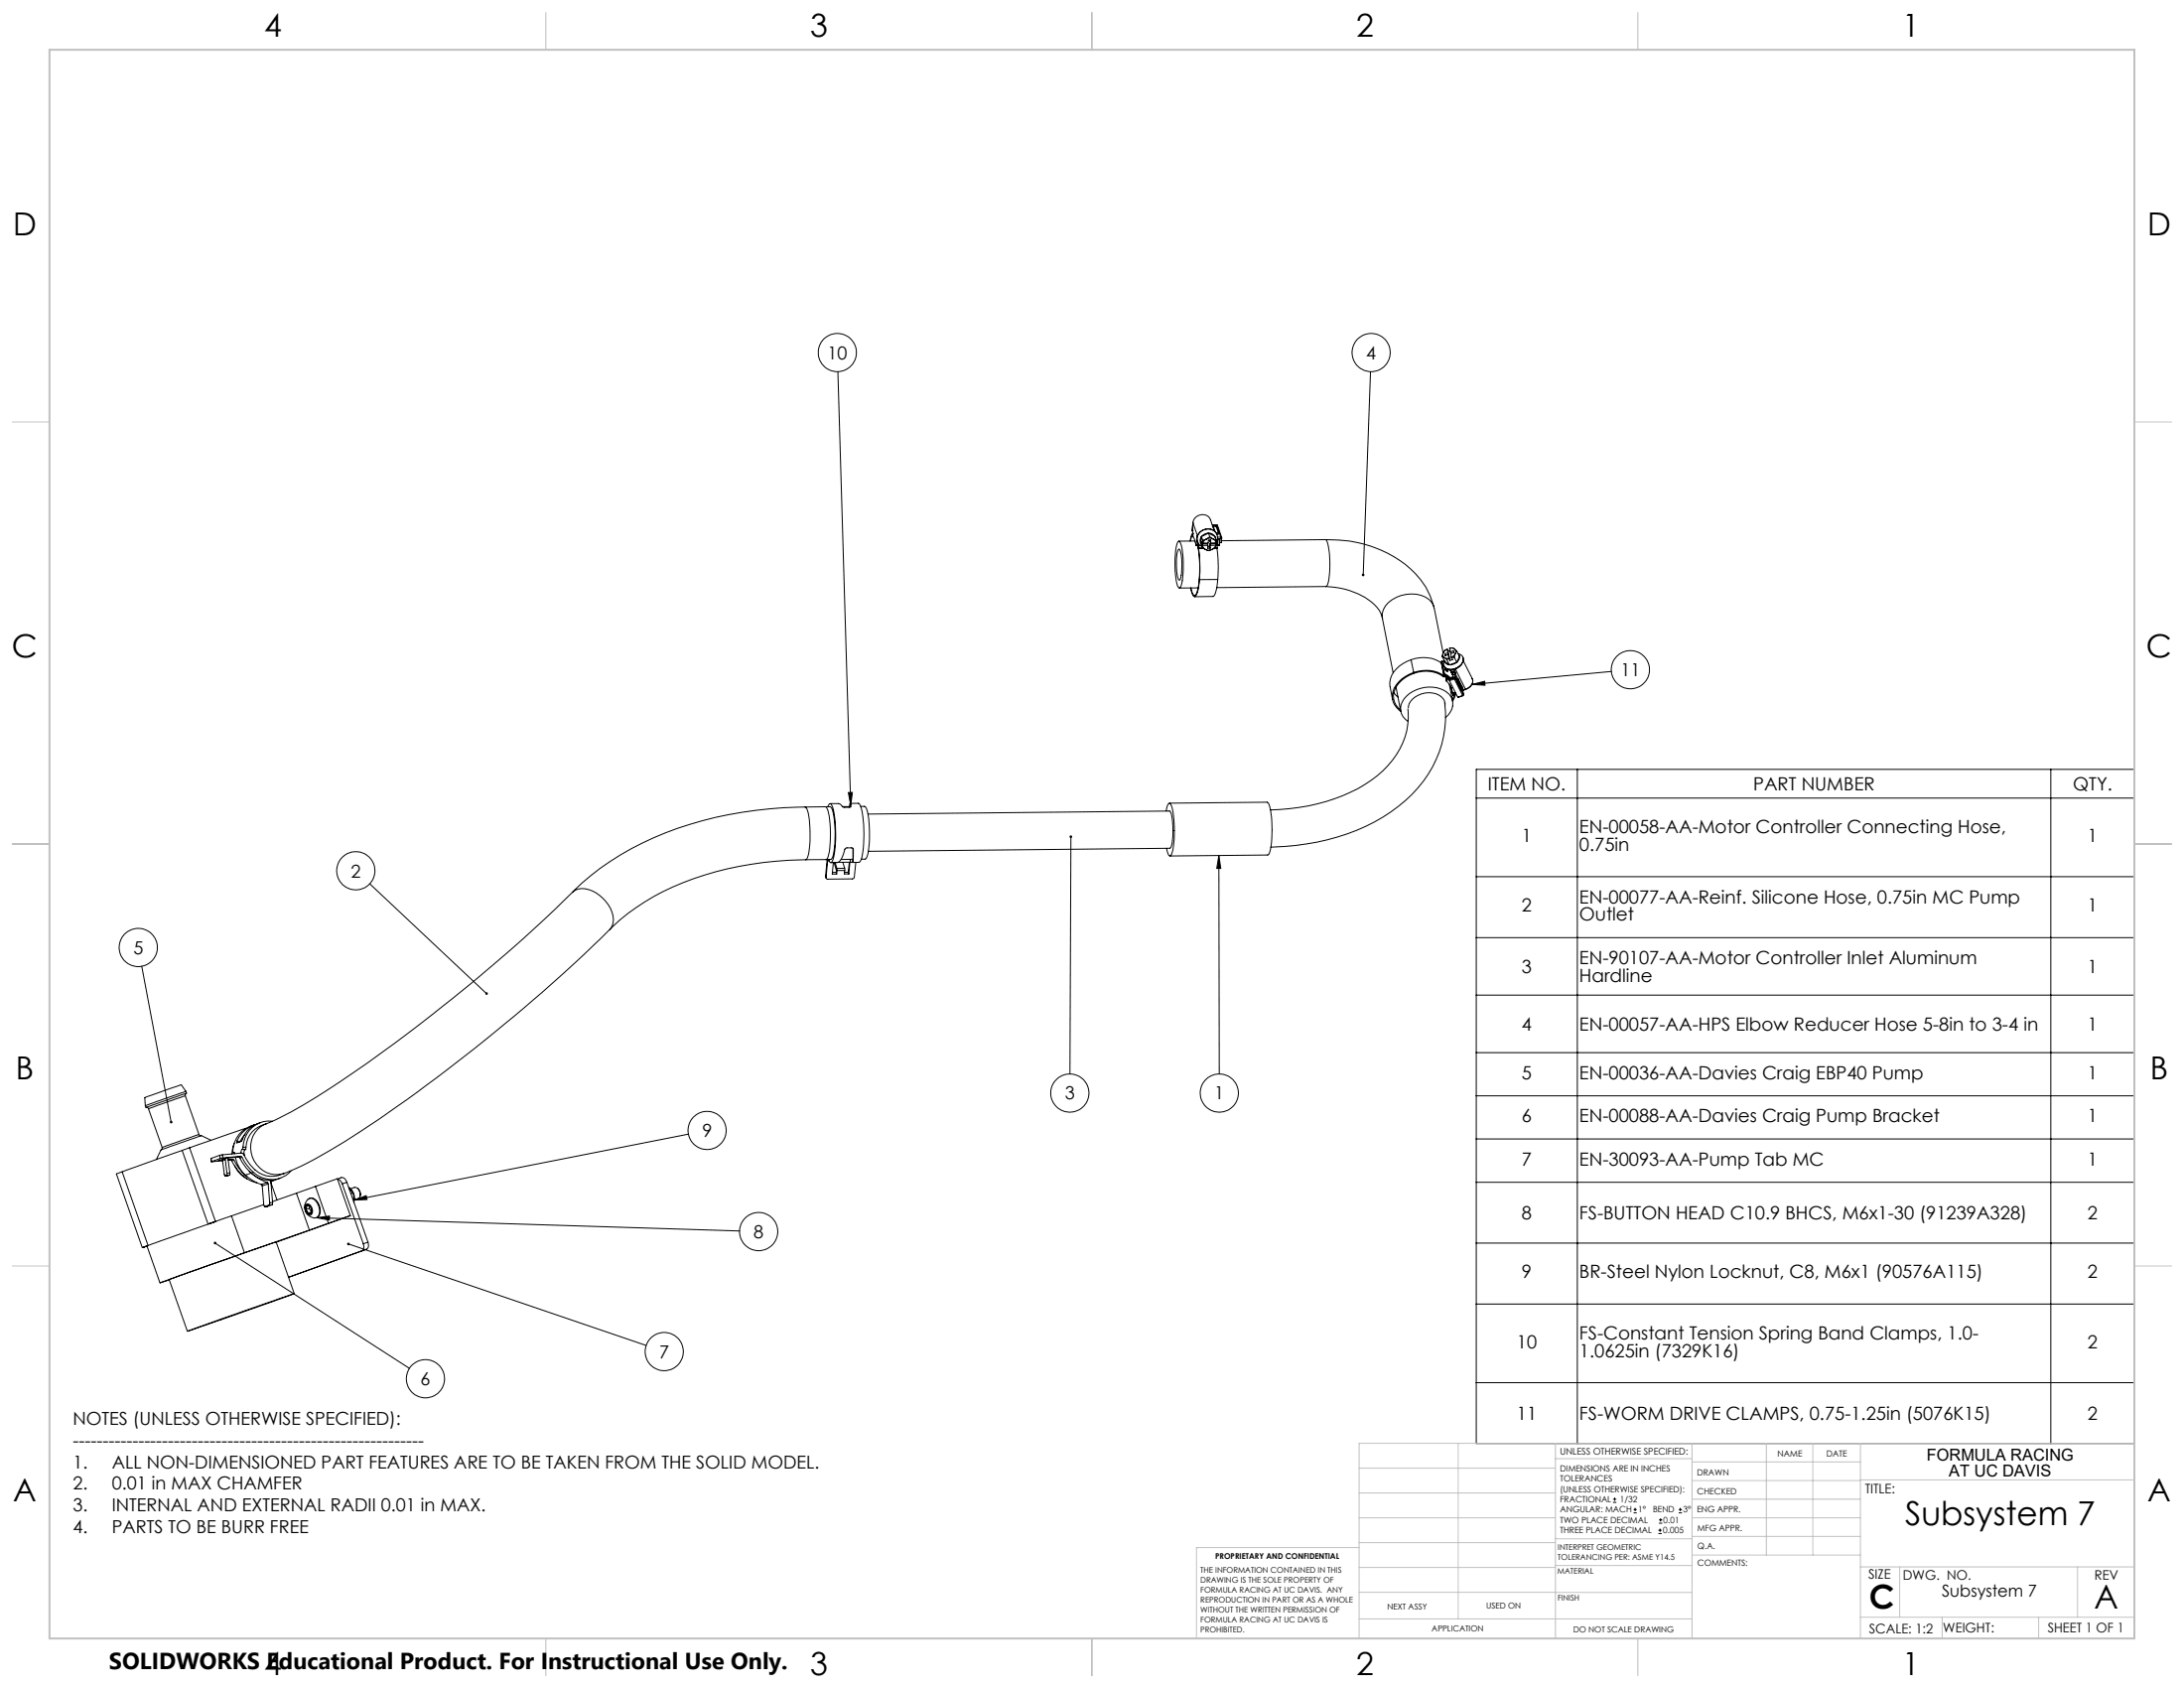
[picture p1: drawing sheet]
<svg xmlns="http://www.w3.org/2000/svg" width="559mm" height="432mm" viewBox="0 0 559 432" stroke-linecap="round" stroke-linejoin="round" font-family="sans-serif">
<g fill="none" stroke="#000" stroke-width=".25">
<path d="M214.4 95.1l3.3 110.9M350.7 95.1l-1.9 52M301.5 138.5l.4 .1a21 21 0 0 1 .5 10.7 1.15 1.15 0 0 1-.7 1.1l-.2-.2a21 21 0 0 1-.5-10.6zM305 135.8l.3 .7-.1 .8 .9 2.2M305 135.8h.1M305.2 136.3l-.3 .6-.4 1.5M305.2 133.7a2.39 2.39 0 0 1 2-2 2.39 2.39 0 0 1 2.5 1.2l1 2.9M305.2 133.7l-.2 2.1M305.2 133.7l1.2 3.4M305.3 136.6l-.7 1.8M305.8 138.4h-4.2M306 139.6h.6"/>
<path d="M306.1 139.5h.5M306.3 137.3l-.1-.2-.1 2.4M306.5 138.9l.1 .7M306.6 139.1l.2 1.1M306.6 139.6v.3M306.6 139.6h.1M306.6 139.9v.2M306.6 139.9h.1M307.2 139.1l.4 .9M307.4 137.3a1.69 1.69 0 0 0-.2 1.8M307.4 137.3l.3 .9M307.4 137.3l-.2 1.8"/>
<path d="M307.5 139.1l.2 .4M307.5 139.1h1.4l.2 .4M307.6 140l.8 .5M307.7 139.5l-.1 .5M307.7 139.5h.1M307.7 138.9h.1M307.7 139.5l.1 .5 .6 .5M307.7 139.5h1.4M307.7 138.9l-.1-.4-.1 .6M307.7 138.2v.7M308.7 137.9l-1 .3M308.7 137.9l-.6 .4-.3 .6"/>
<path d="M309 139.9h.5M309.1 139.5l-.1 .8h.6M309.2 136.4a1.78 1.78 0 0 1 1.6 .8M309.2 136.4a2.31 2.31 0 0 0-1.8 .9M309.2 136.4l.3 .9M309.2 136.4l-1.8 .9M309.2 136.4l1.6 .8M309.5 139.9l.1 .4M309.5 137.3l-.8 .6M309.5 137.3l.9 .6M309.6 139.1l-.1 .8M309.6 139.1l.1 .4"/>
<path d="M309.6 138.1l.1 .8M309.7 139.5l-.1 .8M309.7 138.9l.1-.8-.6 .1-.1 .7h-1.3M309.7 138.9h1.4M310.2 134.3h1.1M310.4 137.9a1.68 1.68 0 0 0-1.7 0M310.4 137.9l.4 .3 .3 .7M310.4 137.9l.7 .3M310.4 134.7l.5 1.2M310.4 134.7v.2M310.8 137.2l.2 .6M310.8 137.2l.3 1"/>
<path d="M311 138.9v.2M311 139.1h-1.4M311 139.1l.1 .4M311.1 139.5l-.5 .7-.4 .3M311.1 139.5h.1M311.1 139.5h-1.4M311.1 139.5a1.07 1.07 0 0 1-.9 1M311.1 138.2v.7M311.1 136.3h.6M311.2 134.7l.7 1.7M311.2 138.6a2.34 2.34 0 0 0-.5-2.8 2.34 2.34 0 0 0-2.9-.2 2.24 2.24 0 0 0-1.5 2 2.24 2.24 0 0 0 1.2 2.2M311.2 134.7h-.8"/>
<path d="M311.2 134.7l.5 1.6M311.2 138.5l.3 1.6M311.3 134.3l.2 .2M311.3 134.3h.1M311.3 134.3l1 3.1M311.4 138.3l.2 .9M311.4 139.2h.2M311.4 139.4h.6M311.4 136.8a2.69 2.69 0 0 0-3.3-1.4 2.69 2.69 0 0 0-1.7 3.1M311.5 137.8h.6M311.5 137.4h.8M311.5 134.5l1.1 3"/>
<path d="M311.7 137.8h.1M311.7 137.8l-.1 1.4M311.7 136.3l.2 .1M311.9 136.4v.2h-.6M312 139.4l-.6 .1M312 138.8h.1M312.1 137.8l-.1 1.6M312.1 137.8v1M312.3 137.4l.3 .1-.1 1.3h-.4M339.1 138a31 31 0 0 1 23 8.7 18.2 18.2 0 0 1 4.8 8.5M339.1 138a1.85 1.85 0 0 1 .8 1.7 24.9 24.9 0 0 1-.2 9.8l-.5 .5M339.1 138l-26.6 .3"/>
<path d="M301.6 140.4a6.3 6.3 0 0 1 .8 4.5l-.2 2.3a1.15 1.15 0 0 1-.5 1.2 11.9 11.9 0 0 1-.5-7zM306.6 150.4h-4.8M306.6 140.1v.1M306.6 140.2a37.7 37.7 0 0 1 .3 8.1M306.6 140.2h.1M306.6 140.1h.1M306.7 140.3l-.2-1.4 .1 1.1a32.6 32.6 0 0 1-.3 11.4l-.6 .9a1.32 1.32 0 0 1-.8-1.2l-.2-.7M306.8 140.2l-.1 .1M306.8 140.2h1M306.9 148.3l-.4 2.7-.4 1.1-.3 .5a1.04 1.04 0 0 1-.9-1.1l-.3-1.1M308 140.3h-1.3M308.4 140.5a1.87 1.87 0 0 0 1.8 0"/>
<path d="M308.4 140.5l.8 .4 1-.4M310.8 140.1h.7M311.4 140.3a36.6 36.6 0 0 1 .2 7.9M311.5 140.1l-.1 .2h-.8M311.6 148.2l-.4 2.8-.4 1.1-.4 .5h-4.8M311.6 148.2l-4.7 .1M339.2 150a17.6 17.6 0 0 1 13.7 6.1l.8 2.2M339.2 150l-27.9 .3M353.7 158.2l2.7 13.9M366.9 155.5a4.8 4.8 0 0 0-4.5-3.5 8.2 8.2 0 0 0-8.5 4l-.2 .9v1.3M367 155.5l2.3 11.6M356.6 177.2l1.1 1.1"/>
<path d="M361 168.8a7.5 7.5 0 0 0-5.4 5.7v.8l.7 3.7M361 168.8a8.5 8.5 0 0 1 7.8 .8M361 168.8l.7 3.2M361.7 172a7.6 7.6 0 0 0-5.5 5.8 4.5 4.5 0 0 0 2.2 4.2l-1.2-6.2M361.7 172a8.3 8.3 0 0 1 7.7 .9M368.8 169.6h.1M368.8 169.6l.6 3.3M369 169.1l.6 3.2M369 169.1l.4 .2M369 169.1l-.2 .1 .6 3.3M369 167.9l.5 .3M369 167.9l.6 1.3"/>
<path d="M369.3 167a.98 .98 0 0 0 .2 1.2M369.3 167l-.3 .9M369.4 172.5l1.4 1-.7-.6M369.4 172.9h.2M369.5 168.2l.7 .6M369.5 168.2l.6 .2h.6M369.5 172.6l.1 .3M369.6 172.3l1.5 1.1M369.6 172.3l-.2 .2M369.6 179.7a28.2 28.2 0 0 1-10 25.1 50.6 50.6 0 0 1-28.2 11.5l-6.2 .4M369.6 169.2a1.19 1.19 0 0 0 1.2 .9M369.6 169.2l1.2 .9"/>
<path d="M369.7 167.3v.4l.8-.3M369.7 167.3l.2 .4M369.7 172.6v.3M369.7 166.4l-.4 .6M369.7 170.7l.2 .7M369.7 172.9h.4M369.7 172.9h-.1M369.7 170.8l.2 .6M369.8 166.3l-.1 .1M369.9 171.4v.1M369.9 171.4h.1M369.9 171.4h.3"/>
<path d="M369.9 173.1l.2 1.1M369.9 171.5l.3 .2M370 171.4l-.1 .1M370 171.4l.2 .2M370 172.9h.1M370 173.2l.2 .8M370.1 171.1l.1 .3M370.2 171.4h-.2M370.2 171.4h.1M370.2 171.3v.1M370.2 174l-.1 .2a4.2 4.2 0 0 1 1.5 3M370.2 171.3v-.2v.3"/>
<path d="M370.2 168.8l.6 1.3M370.2 171.7h.1M370.2 171.6l.1 .1M370.2 166l-.9 1M370.2 166h.1M370.2 166l.3 1M370.3 171.4v.1M370.3 171.5l-.1 .1M370.3 171.7h.1M370.3 171.6v.1M370.3 166l.2 .5M370.3 171.4h.1"/>
<path d="M370.3 171.4v.3M370.3 171.4l-.1-.3 .1 .3M370.5 167l-.8 .3M370.5 167l.2 .5M370.5 173.6l-.6-.5h-.3a8.9 8.9 0 0 0-12.6 3.1 4.3 4.3 0 0 0 1.3 5.4M370.5 167.4l.2 1M370.5 167.4l.5 1.5M370.5 166.5l.2 1M370.7 167.5l-.1 .1M370.7 168.5l-.5 .3M370.7 168.4v.1M370.7 168.5l.3 .4"/>
<path d="M370.8 175l.9 4.4 .8-2.1M370.9 174.1l2.1 4.3M370.9 165.8h.7l.5 .2M370.9 165.8l.7-.1 .5 .3M370.9 165.8h.1M370.9 165.8l.2 1M371 171.3a.98 .98 0 0 0 1.3 .6l-.7 .3 .3 1.2M371 166.4l-.5 .1M371.1 171.4l.5 .5 .4 .1M371.1 171.3l1 .1M371.1 175.4l-.2 .3M371.1 166.8l.8-.3 .1 .4-.8 .3 .2 1"/>
<path d="M371.1 166.8l.2 .3M371.2 171.7l.4 .6M371.3 171.3h.7M371.3 172l.4 .4M371.3 175.9l.3 1.3M371.4 168.2h.1M371.4 168.2l.3 .5-.7 .2M371.5 172.3l.2 .3M371.6 172.5l.1 .2M371.6 177.3l.2 .6M371.8 177.9h.2l.2-.7-.6 1.8M371.8 173.1l-1.5 .5v-.2"/>
<path d="M371.8 173.1v.3M371.8 173.1v.1M371.8 173.4l-1.6 .6M371.8 173.4l.1 .1M371.9 173.4l-1.1 .4 .1 .3M371.9 177.3l-.1 .6M372.1 168.1l-.7 .1M372.1 168.1l.6 1.3M372.1 166a.94 .94 0 0 1 .3 1.2M372.1 166l.7 .6M372.1 173.7l2.1 4.2M372.1 172.5l.2 .9"/>
<path d="M372.1 173.7l-1.2 .4M372.1 172.5l.6 1.2M372.3 172.3l-.2 .2M372.3 173.4l-.2 .3M372.3 173.4l2.1 4.3M372.3 172.3l1.9 3.5 .1 .5M372.4 177.1l-.6 .2-.2-.1M372.4 167.2l-.3 .9M372.4 167.2l-1 1M372.4 171.1l2.6 5.2M372.4 171.1l-.4 .2 .5 .9-.2 .1M372.4 171.1h.1"/>
<path d="M372.7 169.4a2.71 2.71 0 0 1-1.9 .7M372.7 169.4l-1.9 .7M372.8 166.6l-.4 .6M372.8 166.6l.7 1.3M372.9 174.4l1 2.2 .2-.1M373 174.3l-.1 .1M373 174.3l1.1 2.2M373.1 167.2a1.53 1.53 0 0 1 1.3 1.1 1.53 1.53 0 0 1-.5 1.6 2.96 2.96 0 0 1-4.3 .6l-.2-.4 .1-1.1M373.2 174.1l-.2 .2M373.2 174.1l-.1-.5-.4 .1 .2 .7M373.2 174.1l1.1 2.2M373.2 167.4l.3 .5"/>
<path d="M373.5 167.9a1.84 1.84 0 0 1-.8 1.5M373.5 167.9l-.8 1.5M373.8 170.1l-1.4 1M374.2 176.5l.1 .2M374.2 177.9l.1 .1M374.2 177.9l-1.2 .5M374.2 176l.3 .5M374.3 168v.1a2.71 2.71 0 0 1-2.7 3.2 1.78 1.78 0 0 1-2.1-.9M374.3 176.7l.1 1M374.3 176.3l-.2 .2M374.3 178l-1.3 .4M374.4 169.1l2.3 4.6a1.9 1.9 0 0 1-1.1 2.3l-.6 .3"/>
<path d="M374.4 177.7l-.1 .3M374.4 177.7l-.2 .2M374.4 177.7h.1M374.5 176.5l-.2 .2M374.5 176.5h.1M375 176.3v.1M375 176.3l-.5 .2M375 176.4l-.5 .1M376.6 175.1l3.3-.8v1zM376.6 173.6a2.05 2.05 0 0 1-1.6 2.8M412.3 171.8l-35.7 3.3M360.2 181.4a19.2 19.2 0 0 1-7.8 17 44.6 44.6 0 0 1-25 8.7l-2.4 .1"/>
<path d="M369.7 180.6a3.5 3.5 0 0 0-4.1-3.4 5.2 5.2 0 0 0-5.2 3.5l-.1 .4M369.9 183.6a4.1 4.1 0 0 0 1.8-4.1 4.1 4.1 0 0 0-3.1-3.3 8.4 8.4 0 0 0-9.8 3.4 3.7 3.7 0 0 0 1.5 4.9M377.7 196.8h168.4v172.5h-168.4zM403.6 196.8v172.5M524.7 196.8v172.5M206 206.4a94.4 94.4 0 0 0-47.4 12.4 60.7 60.7 0 0 0-12.1 9.4M206 206.4l.2 .2a18.5 18.5 0 0 1 1.1 8.5l-.5 3.6a1.38 1.38 0 0 1-.7 1.2M206.1 219.9a83 83 0 0 0-38.8 9.4 50 50 0 0 0-11.3 8.4M211.2 206.4h1.2a4.1 4.1 0 0 1 1 3 26.3 26.3 0 0 1-.5 10.1l-.4 .4h-1.2M211.2 206.4l.3 .1a20.5 20.5 0 0 1 .9 9.6l-.4 2.5a1.3 1.3 0 0 1-.7 1.3M211.2 206.4h-5.2M211.3 219.9h-5.2"/>
<path d="M211.6 219.9h.1M211.6 219.9l-.4 4.1M211.8 219.9v.2M211.8 206.4l.3-.6 .3-.2a4.5 4.5 0 0 1 1.1 3.4 30.6 30.6 0 0 1-.4 11l-.4 .6-.2 .1-.4-.5v-.3M212.4 205.6h2.4l.7 .7M215.2 219.9l3-.1v.8M215.5 206.3l.4 .2h1.6l.2-.1-.2-.9-.1 .8M215.5 206.3l2.1 .1M217.1 202.7h1l-.4 3.3zM217.5 205.5h2.2l.2 .2a21.4 21.4 0 0 1 1.1 10l-.5 3.6a1.48 1.48 0 0 1-.7 1.3h-1.6M217.6 219.8v.8M218.2 217v2.8"/>
<path d="M218.3 217.1v.2M218.3 217.3l-.1 3.3M218.3 217.3l-.2-.4h-1.5l-.5 .4a5.6 5.6 0 0 1-1.6 3.3l-2 .1M220.2 206.3h1.1a4.9 4.9 0 0 1 1 3.2 25 25 0 0 1-.6 10l-.4 .3h-.9M222.1 208.2l77.2-.7a8.6 8.6 0 0 1 .8 4.9 6.7 6.7 0 0 1-.8 4.6l-77.1 .8M274 214l-.2 60.7M298.4 207.5v-.5a1.34 1.34 0 0 1 1-1.5 12.1 12.1 0 0 1 1.1 5.9 18.9 18.9 0 0 1-.9 7.4l-.2 .2a1.25 1.25 0 0 1-.8-1.3l-.1-.7M299.2 205.5l25-.3a3.6 3.6 0 0 1 1 2.9 28.1 28.1 0 0 1-.4 10.2l-.5 .4-25 .3M311.9 218.8l.1 55.9M311.9 218.8l.4 3.3h-1zM377.7 204.2h168.4M94.6 226.1l29.9 28.1"/>
<path d="M146.5 228.2a423.2 423.2 0 0 1-67.1 53.4 82.5 82.5 0 0 1-11.3 5.9M146.5 228.2a4.3 4.3 0 0 1 5.1-.3 8.7 8.7 0 0 1 5.3 8.1l-.2 .8-.7 .9M156 237.7a439.1 439.1 0 0 1-67.6 54.2 96.1 96.1 0 0 1-15.6 8.2M211.2 224l.2 .6M211.2 224l.1 .5M211.8 220.1l-.5 4.4M211.8 220.1h.3M213 223.2h1M213.2 220.7l-.3 2.9h1.2M213.4 220.7l.6 1.9v.6M213.4 220.7h.1M213.7 220.7l.4 1.4"/>
<path d="M214 223.2l.1 .4M214.1 222.1l.1 .6M214.2 222.7l-.1 .9M214.2 222.7h1.9M215.7 220.6l.4 1.5M216.1 223.1h.9M216.1 222.1v.6M216.1 222.7l-.1 .9h1.2M216.1 222.1h-2M217 223.1l.2 .5M217.3 220.6l-.3 2.5M217.5 220.6l-.3 3"/>
<path d="M217.6 220.6h.6M217.6 220.6h-3.3M219 220.6l-.4 3.8-.2 .3-6.7 .2-.4-.4M377.7 224.3h168.4M377.7 239.9h168.4M36.3 247.2l7.5 39.8M377.7 254.6h168.4M47.6 279.8l-.2 .5M47.6 279.2l.1 .5-10.3 3.6-.2-.4M47.6 279.2l-10.4 3.7M47.6 279.2l-1.2-1.7-8.8 3-.6 .3 .2 2.1M377.7 269.3h168.4"/>
<path d="M31.3 299.8l-1.5 .5 6.6 18.9M31.3 299.8l6.6 18.8M37.4 283.3l.5 .1 .1 .2M38 283.6l3.5 9.9 9.4-3.3M41.5 293.5l-.1 .5M46.6 294.3l-15.3 5.5M46.6 294.3l6.6 18.8M47.4 280.3l-9.4 3.3M47.4 280.3l3.5 9.9M48.5 293.6l-1.9 .7M48.5 293.6l6.6 18.9M50.9 290.2l.4 .3"/>
<path d="M54 291.7l-2.5-1.2-8.1 2.8-2.2 .8-1.2 2.5M54 296.3l.1 .8M56.2 295.5l.1 .8M56.2 295.5l-2.2 .8M56.3 296.3l-2.2 .8M56.7 296.7l.2 .2M56.7 296.7l-.8 .2 1-.1M56.9 295.4l-.7 .1M56.9 295.4l.1 .8M56.9 296.9l-2.8 .2M56.9 296.9l.5 3.6 .2 .3M57 296.2l-.7 .1"/>
<path d="M57.4 296.4l.2 .2M57.4 296.4l-.7 .3M57.6 296.6l.5 3.5M57.6 296.6l-.7 .3M58.3 296.2l.5 3.8M58.9 296.7l.4 .3M58.9 296.7l-.5 .1M59.3 297a14.6 14.6 0 0 0 2.9 3.8M59.5 296.5l.4 .3M59.5 296.5l-1.1 .1M59.5 296.5l-.6 .2M59.7 294.8h.2"/>
<path d="M59.8 294.8l.2 .3M59.8 294.8h.1M59.9 296.8a12.4 12.4 0 0 0 2.9 3.8M59.9 296.8l-.6 .2M59.9 292.5l-.3 .9-.2 1.8M60 298.2a7 7 0 0 0 3.3 3.4M60.3 296.1a8.4 8.4 0 0 0 2.5 4.5M60.6 291.9l.6 .2M61 296l.4 .2M61 296l-3.6 .3-.4 .2 .4-.1M61.4 296.2a13.1 13.1 0 0 0 2.9 3.9M61.5 295.8l.4 .2"/>
<path d="M61.5 295.8l-.5 .2M61.5 295.8l-4.5 .4M61.7 295l.4 .1 .3 .4a9.7 9.7 0 0 0 5.7 5.3 7.2 7.2 0 0 0 4.7-.7M61.7 295l-4.8 .4M61.9 296a12.4 12.4 0 0 0 2.9 3.9M61.9 296l-.5 .2M62 294l-.2 .2-.1 .8M62 294h.1M62 294h.7M62.2 293.4l-.2 .6M62.2 293.4l.7 .1M62.3 295.2h.1"/>
<path d="M62.4 295.2l.1 .3M62.7 294l-.2 .3-.1 .9M62.7 294h.1M62.7 290.2l-1.3 1.9M62.8 288.7l-14.3 4.9M62.8 288.7h.1M62.9 293.5l-.2 .5M63 288.6l-.2 .1M63.8 299.6l.5 .5M64.8 299.9l-.5 .2M64.9 287.8a6.9 6.9 0 0 0-5.2 7h.1M65.4 287.7a7.4 7.4 0 0 0-4.8 4.2"/>
<path d="M66.6 287.2a7.5 7.5 0 0 0-4.9 4.8l-1.1 .3v-.4M68.1 287.5a6.4 6.4 0 0 0-5.2 6M68.1 287.5a6.8 6.8 0 0 0-4 6.2 6.8 6.8 0 0 0 4.1 6.2 6.3 6.3 0 0 0 4.6 .2M69.6 286.8a6.8 6.8 0 0 0-7.4 6.6M74.4 299.5a6.7 6.7 0 0 1-9.6 .4M176.1 290.1l-85.5 16.9M377.7 280.3h168.4M377.7 291.4h168.4M36.4 319.2l1.3-.5zM37.6 318.7l3.3 9.5M54.8 312.6l-1.2 .4M55 318l49.7 32"/>
<path d="M55.1 312.5l-1.8 .6M58 300.7l-.4 .1M58.1 300.1l-.1 .6M58.3 300.7l-.7 .1M58.3 300.7h.1M58.7 300.6l-.7 .1M58.7 300.6l-.4 .1M58.8 300l-.1 .6M58.8 300l-.7 .1M59.2 311l-21.6 7.7M59.2 311l3.3 9.5M62.2 300.8a7.8 7.8 0 0 0 3.5 1.8"/>
<path d="M62.8 300.6a12 12 0 0 0 4.1 2.4M62.8 300.6l-.6 .2M62.8 300.6l.5 .4M64.3 300.1a7.2 7.2 0 0 0 5.8 1.8l-.9 .3M64.3 300.1a11.5 11.5 0 0 0 4 2.4M64.3 300.1l-1.5 .5M66.9 303l.2 .4M67.1 303.4l.4 4.8M67.5 308.2l.2 .4 1.2-.4M67.5 308.2l-8.3 2.8M68.3 302.5l.3 .3M68.3 302.5l-1.4 .5"/>
<path d="M68.4 308.6h.1M68.5 308.6h-.8M68.6 302.8l.4 4.9M68.6 302.8l-1.5 .6M69 307.7l-.1 .5M69 301.9l.3 .6M69.3 302.5l1.6 4.5M69.3 302.5l.4 5.1M69.6 308.2h-.7M69.6 308.2l-1.1 .4M69.7 307.6l-.1 .6M69.7 307.6l-.7 .1"/>
<path d="M71.8 301.3l-2.5 1M75.8 305.2l3.4 9.5M75.8 305.2l-6.1 2.2M78.1 308.3l.3-.3a1.43 1.43 0 0 1 1.6 1.7 .99 .99 0 0 1-.7 1.2 1.93 1.93 0 0 1-1.2-2.6zM78.2 309.4l.6 1M78.4 308.4l.3-.1 .5 .1M78.4 308.4l-.2 1M78.4 308.4h.8M78.8 306.8a1.62 1.62 0 0 1 2.4 1 2.83 2.83 0 0 1-.2 3.7 2.75 2.75 0 0 1-2.8-1.6 2.75 2.75 0 0 1 .6-3.1zM78.8 310.4l.3 .1 .5-.1M78.8 310.4h.8M79.1 309.1l.6 1-.9 .3"/>
<path d="M79.1 309.1l-.9 .3M79.2 306.6a1.74 1.74 0 0 1 2.2 1.1 2.83 2.83 0 0 1-.3 3.7l-.2 .1M79.2 308.4a1.66 1.66 0 0 1 .4 2M79.2 308.4l.1 .2M79.2 314.7l-16.7 5.8M79.2 308.5l-.1 .6M79.7 309.8l-.1 .6M80.7 303.5l5.6-2 3.3 9.5M80.7 303.5l3.3 9.4M80.7 303.5l-4.9 1.7M81 311.5l3.3-.4v1zM81 311.5l108.2 3.4"/>
<path d="M84 312.9l-4.8 1.8M86.4 301.6l.7 .4 .5 .8M86.4 301.6l.9-.4a1.39 1.39 0 0 1 1.5 1.2M87.6 302.8l5.4 15.4M88.8 302.4l-1.2 .4M88.8 302.4l5.4 15.3M89.1 318.2l76.2 26M89.2 303.7a3.3 3.3 0 0 1 1.4 3.8l-.3-2.3M89.3 303.8l1 1.4M89.3 304l.6 .7M89.6 311l-5.6 1.9M89.6 311l-18.9 6.8"/>
<path d="M89.7 304.1l1-.4a1.72 1.72 0 0 1 1 2.9l-1 .3M90.3 305.2l-.5 .1M90.5 306.2v.5M90.6 307l3.1-1.1 .2 .9zM91.5 304l.6 .8 .1 1.1M93 318.2a1.38 1.38 0 0 1-.4 1.8l1.2-.4M93.8 319.6l-20 7.1M94.2 317.7a1.41 1.41 0 0 1-.4 1.9M94.2 317.7l-1.2 .5M377.7 302.4h168.4M377.7 318h168.4M62.5 320.5l-21.6 7.7 2.4-.8"/>
<path d="M75.3 330.9l-4.6-13.2-16.9 5.8-10.5 3.8 4.6 13.2M377.7 333.6h168.4M47.9 340.5l27.4-9.6zM377.7 353.7h168.4M412.7 384.3h.9M412.7 383.5h.9M413.1 383.1v.8M418 387h.8M418 386.2h.8M418.4 385.7v.9M424.3 392.3h.9M424.3 391.4h.9"/>
<path d="M424.5 389.6h.8M424.5 388.8h.8M424.7 391v.9M424.9 388.4v.8M429.5 387h.9M429.5 386.2h.9M429.9 385.7v.9"/>
<circle cx="214.2" cy="90.2" r="4.9"/>
<circle cx="350.8" cy="90.2" r="4.9"/>
<circle cx="417.2" cy="171.3" r="4.9"/>
<circle cx="91" cy="222.7" r="4.9"/>
<circle cx="35.4" cy="242.4" r="4.9"/>
<circle cx="273.7" cy="279.6" r="4.9"/>
<circle cx="312" cy="279.6" r="4.9"/>
<circle cx="180.9" cy="289.2" r="4.9"/>
<circle cx="194.1" cy="315" r="4.9"/>
<circle cx="108.9" cy="352.7" r="4.9"/>
<circle cx="170" cy="345.7" r="4.9"/>
</g>
<g fill="none" stroke="#c0c0c0" stroke-width=".25">
<path d="M139.7 3.2v9.5M279.4 3.2v9.5M419.1 3.2v9.5M3.1 107.9h9.6M546.1 107.9h9.5M3.1 215.9h9.6M546.1 215.9h9.5M3.1 323.8h9.6M546.1 323.8h9.5M347.7 375.6h50.3M373.1 369.2v44.9M398 369.2v49.9"/>
<path d="M398 373.1h34.9M432.9 369.2v49.9M432.9 378.7h43.1M432.9 374h43.1M451.9 369.2v28.6M463.8 369.2v28.6M476 369.2v49.9M476 378.6h70.1M546.1 369.2h-198.4v49.9M347.7 394.6h50.3M347.7 388.3h50.3M347.7 381.9h50.3"/>
<path d="M347.7 395.9h-41.6v23.2M398 393.6h35M432.9 383.5h43.1M432.9 388.3h43.1M432.9 393h43.1M433 397.8h43M139.7 419.1v9.6M279.4 419.1v9.6M347.7 414.1h85.2M347.7 401h50.3M347.7 407.3h50.3M398 407.4h34.9"/>
<path d="M398 400.5h35M419.1 419.1v9.6M476 413.7h70.1M476 400.8h70.1M486.1 400.8v12.9M496.9 413.7v5.4M521.6 413.7v5.4M531.6 400.8v12.9"/>
</g>
<path d="M12.7 12.7h533.4v406.4h-533.4z" fill="none" stroke="#c0c0c0" stroke-width=".5"/>
<path d="M217.1 202.7h1l-.4 3.3zM348.5 146.9l-.1 .3 .4 .2v-.3v.3a.34 .34 0 0 0 .3-.5 .34 .34 0 0 0-.6 0zM376.6 175.1l3.3-.8v1zM273.8 213.8a.33 .33 0 0 0 0 .5 .33 .33 0 0 0 .5-.1 .33 .33 0 0 0-.3-.5v.3v-.3zM311.9 218.8l.4 3.3h-1zM90.6 307l3.1-1.1 .2 .9zM81 311.5l3.3-.4v1zM88.9 318l-.1 .1 .3 .1-.3-.1a.35 .35 0 0 0 .4 .4 .35 .35 0 0 0 .3-.5 .35 .35 0 0 0-.6 0zM54.9 317.7l-.1 .1 .2 .2-.2-.2a.34 .34 0 0 0 .2 .5 .34 .34 0 0 0 .4-.4 .34 .34 0 0 0-.5-.2zM43.5 286.8v.5l.4 .1-.1-.4 .1 .4 .2-.2-.1-.4zM124.3 253.9l-.1 .5 .5 .1-.2-.3 .2 .2v-.5z" fill="#000"/>
<g font-size="8.5">
<text x="487.5" y="390.1">Subsystem 7</text>
<text x="478.3" y="411.4">C</text>
<text x="535.8" y="411.4">A</text>
</g>
<g font-size="8.1">
<text x="67.6" y="9.3">4</text>
<text x="207.3" y="9.3">3</text>
<text x="347" y="9.3">2</text>
<text x="486.7" y="9.3">1</text>
<text x="3.3" y="60.1">D</text>
<text x="549.4" y="60.1">D</text>
<text x="3" y="168">C</text>
<text x="549.1" y="168">C</text>
<text x="4" y="276">B</text>
<text x="550.1" y="276">B</text>
<text x="3.3" y="383.9">A</text>
<text x="549.4" y="383.9">A</text>
<text x="67.6" y="428.4">4</text>
<text x="207.3" y="428.4">3</text>
<text x="347" y="428.4">2</text>
<text x="486.7" y="428.4">1</text>
</g>
<text font-size="5.9" x="27.9" y="427">SOLIDWORKS Educational Product. For Instructional Use Only.</text>
<g font-size="4.7">
<text x="380.7" y="202.2">ITEM NO.</text>
<text x="448.6" y="202.2">PART NUMBER</text>
<text x="530.4" y="202.2">QTY.</text>
<text x="389.4" y="215.4">1</text>
<text x="404.1" y="213.2">EN-00058-AA-Motor Controller Connecting Hose,</text>
<text x="534.2" y="215.4">1</text>
<text x="404.1" y="217.7">0.75in</text>
<text x="389.4" y="233.3">2</text>
<text x="404.1" y="231">EN-00077-AA-Reinf. Silicone Hose, 0.75in MC Pump</text>
<text x="534.2" y="233.3">1</text>
<text x="404.1" y="235.5">Outlet</text>
<text x="389.4" y="248.9">3</text>
<text x="404.1" y="246.6">EN-90107-AA-Motor Controller Inlet Aluminum</text>
<text x="404.1" y="251.1">Hardline</text>
<text x="534.2" y="248.9">1</text>
<text x="389.4" y="263.6">4</text>
<text x="404.1" y="263.6">EN-00057-AA-HPS Elbow Reducer Hose 5-8in to 3-4 in</text>
<text x="534.2" y="263.6">1</text>
<text x="389.4" y="276">5</text>
<text x="404.1" y="276">EN-00036-AA-Davies Craig EBP40 Pump</text>
<text x="534.2" y="276">1</text>
<text x="389.4" y="287.1">6</text>
<text x="404.1" y="287.1">EN-00088-AA-Davies Craig Pump Bracket</text>
<text x="534.2" y="287.1">1</text>
<text x="389.4" y="298.1">7</text>
<text x="404.1" y="298.1">EN-30093-AA-Pump Tab MC</text>
<text x="534.2" y="298.1">1</text>
<text x="389.4" y="311.9">8</text>
<text x="404.1" y="311.9">FS-BUTTON HEAD C10.9 BHCS, M6x1-30 (91239A328)</text>
<text x="534.2" y="311.9">2</text>
<text x="389.4" y="327">9</text>
<text x="404.1" y="327">BR-Steel Nylon Locknut, C8, M6x1 (90576A115)</text>
<text x="534.2" y="327">2</text>
<text x="388.1" y="344.9">10</text>
<text x="404.1" y="342.6">FS-Constant Tension Spring Band Clamps, 1.0-</text>
<text x="404.1" y="347.1">1.0625in (7329K16)</text>
<text x="534.2" y="344.9">2</text>
<text x="388.1" y="363.1">11</text>
<text x="404.1" y="363.1">FS-WORM DRIVE CLAMPS, 0.75-1.25in (5076K15)</text>
<text x="534.2" y="363.1">2</text>
</g>
<g font-size="4.6">
<text x="211.7" y="91.9">10</text>
<text x="349.6" y="91.9">4</text>
<text x="414.6" y="173">11</text>
<text x="89.8" y="224.4">2</text>
<text x="34.1" y="244">5</text>
<text x="272.5" y="281.3">3</text>
<text x="310.7" y="281.3">1</text>
<text x="179.7" y="290.9">9</text>
<text x="192.9" y="316.7">8</text>
<text x="168.7" y="347.4">7</text>
<text x="107.6" y="354.4">6</text>
<text x="18.6" y="364.4">NOTES (UNLESS OTHERWISE SPECIFIED):</text>
<text x="18.6" y="370">-----------------------------------------------------------</text>
<text x="18.6" y="375.5">1.</text>
<text x="28.7" y="375.5">ALL NON-DIMENSIONED PART FEATURES ARE TO BE TAKEN FROM THE SOLID MODEL.</text>
<text x="18.6" y="381.1">2.</text>
<text x="28.7" y="381.1">0.01 in MAX CHAMFER</text>
<text x="18.6" y="386.7">3.</text>
<text x="28.7" y="386.7">INTERNAL AND EXTERNAL RADII 0.01 in MAX.</text>
<text x="18.6" y="392.3">4.</text>
<text x="28.7" y="392.3">PARTS TO BE BURR FREE</text>
</g>
<g font-size="4.2">
<text x="493" y="373.5">FORMULA RACING</text>
<text x="498.7" y="377.8">AT UC DAVIS</text>
<text x="496.9" y="408.3">Subsystem 7</text>
</g>
<g font-size="3.4">
<text x="477.2" y="381.9">TITLE:</text>
<text x="478.1" y="404">SIZE</text>
<text x="486.9" y="404">DWG. NO.</text>
<text x="535.9" y="404.1">REV</text>
<text x="478.2" y="417.9">SCALE: 1:2</text>
<text x="497.1" y="417.7">WEIGHT:</text>
<text x="523.9" y="417.6">SHEET 1 OF 1</text>
</g>
<text font-size="2.4" x="399.2" y="372.1">UNLESS OTHERWISE SPECIFIED:</text>
<g font-size="2.2">
<text x="399.2" y="376.4">DIMENSIONS ARE IN INCHES</text>
<text x="434.2" y="377.3">DRAWN</text>
<text x="454.8" y="372.5">NAME</text>
<text x="467.3" y="372.6">DATE</text>
<text x="399.2" y="379">TOLERANCES</text>
<text x="399.2" y="381.7">(UNLESS OTHERWISE SPECIFIED):</text>
<text x="434.3" y="382.2">CHECKED</text>
<text x="399.2" y="389.6">TWO PLACE DECIMAL</text>
<text x="399.2" y="384.3">FRACTIONAL</text>
<text x="399.2" y="387">ANGULAR: MACH</text>
<text x="414.5" y="384.3">1/32</text>
<text x="419.1" y="387">1°</text>
<text x="422.9" y="387">BEND</text>
<text x="425.6" y="389.6">0.01</text>
<text x="430.6" y="387">3°</text>
<text x="434.2" y="386.9">ENG APPR.</text>
<text x="399.2" y="392.3">THREE PLACE DECIMAL</text>
<text x="425.5" y="392.3">0.005</text>
<text x="434.3" y="391.6">MFG APPR.</text>
<text x="434.3" y="396.3">Q.A.</text>
<text x="434.3" y="400.5">COMMENTS:</text>
</g>
<g font-size="2.1">
<text x="354.9" y="411.6">NEXT ASSY</text>
<text x="380.3" y="411.6">USED ON</text>
<text x="366.3" y="417.4">APPLICATION</text>
<text x="402.5" y="417.5">DO NOT SCALE DRAWING</text>
</g>
<g font-size="2">
<text x="310.9" y="398.8">PROPRIETARY AND CONFIDENTIAL</text>
<text x="398.6" y="396.5">INTERPRET GEOMETRIC</text>
<text x="398.6" y="399">TOLERANCING PER: ASME Y14.5</text>
<text x="307.2" y="402.4">THE INFORMATION CONTAINED IN THIS</text>
<text x="307.2" y="404.9">DRAWING IS THE SOLE PROPERTY OF</text>
<text x="307.2" y="407.5">FORMULA RACING AT UC DAVIS. ANY</text>
<text x="398.5" y="402.6">MATERIAL</text>
<text x="307.2" y="410">REPRODUCTION IN PART OR AS A WHOLE</text>
<text x="307.2" y="412.5">WITHOUT THE WRITTEN PERMISSION OF</text>
<text x="398.5" y="409.4">FINISH</text>
<text x="307.2" y="415">FORMULA RACING AT UC DAVIS IS</text>
<text x="307.2" y="417.6">PROHIBITED.</text>
</g>
</svg>
